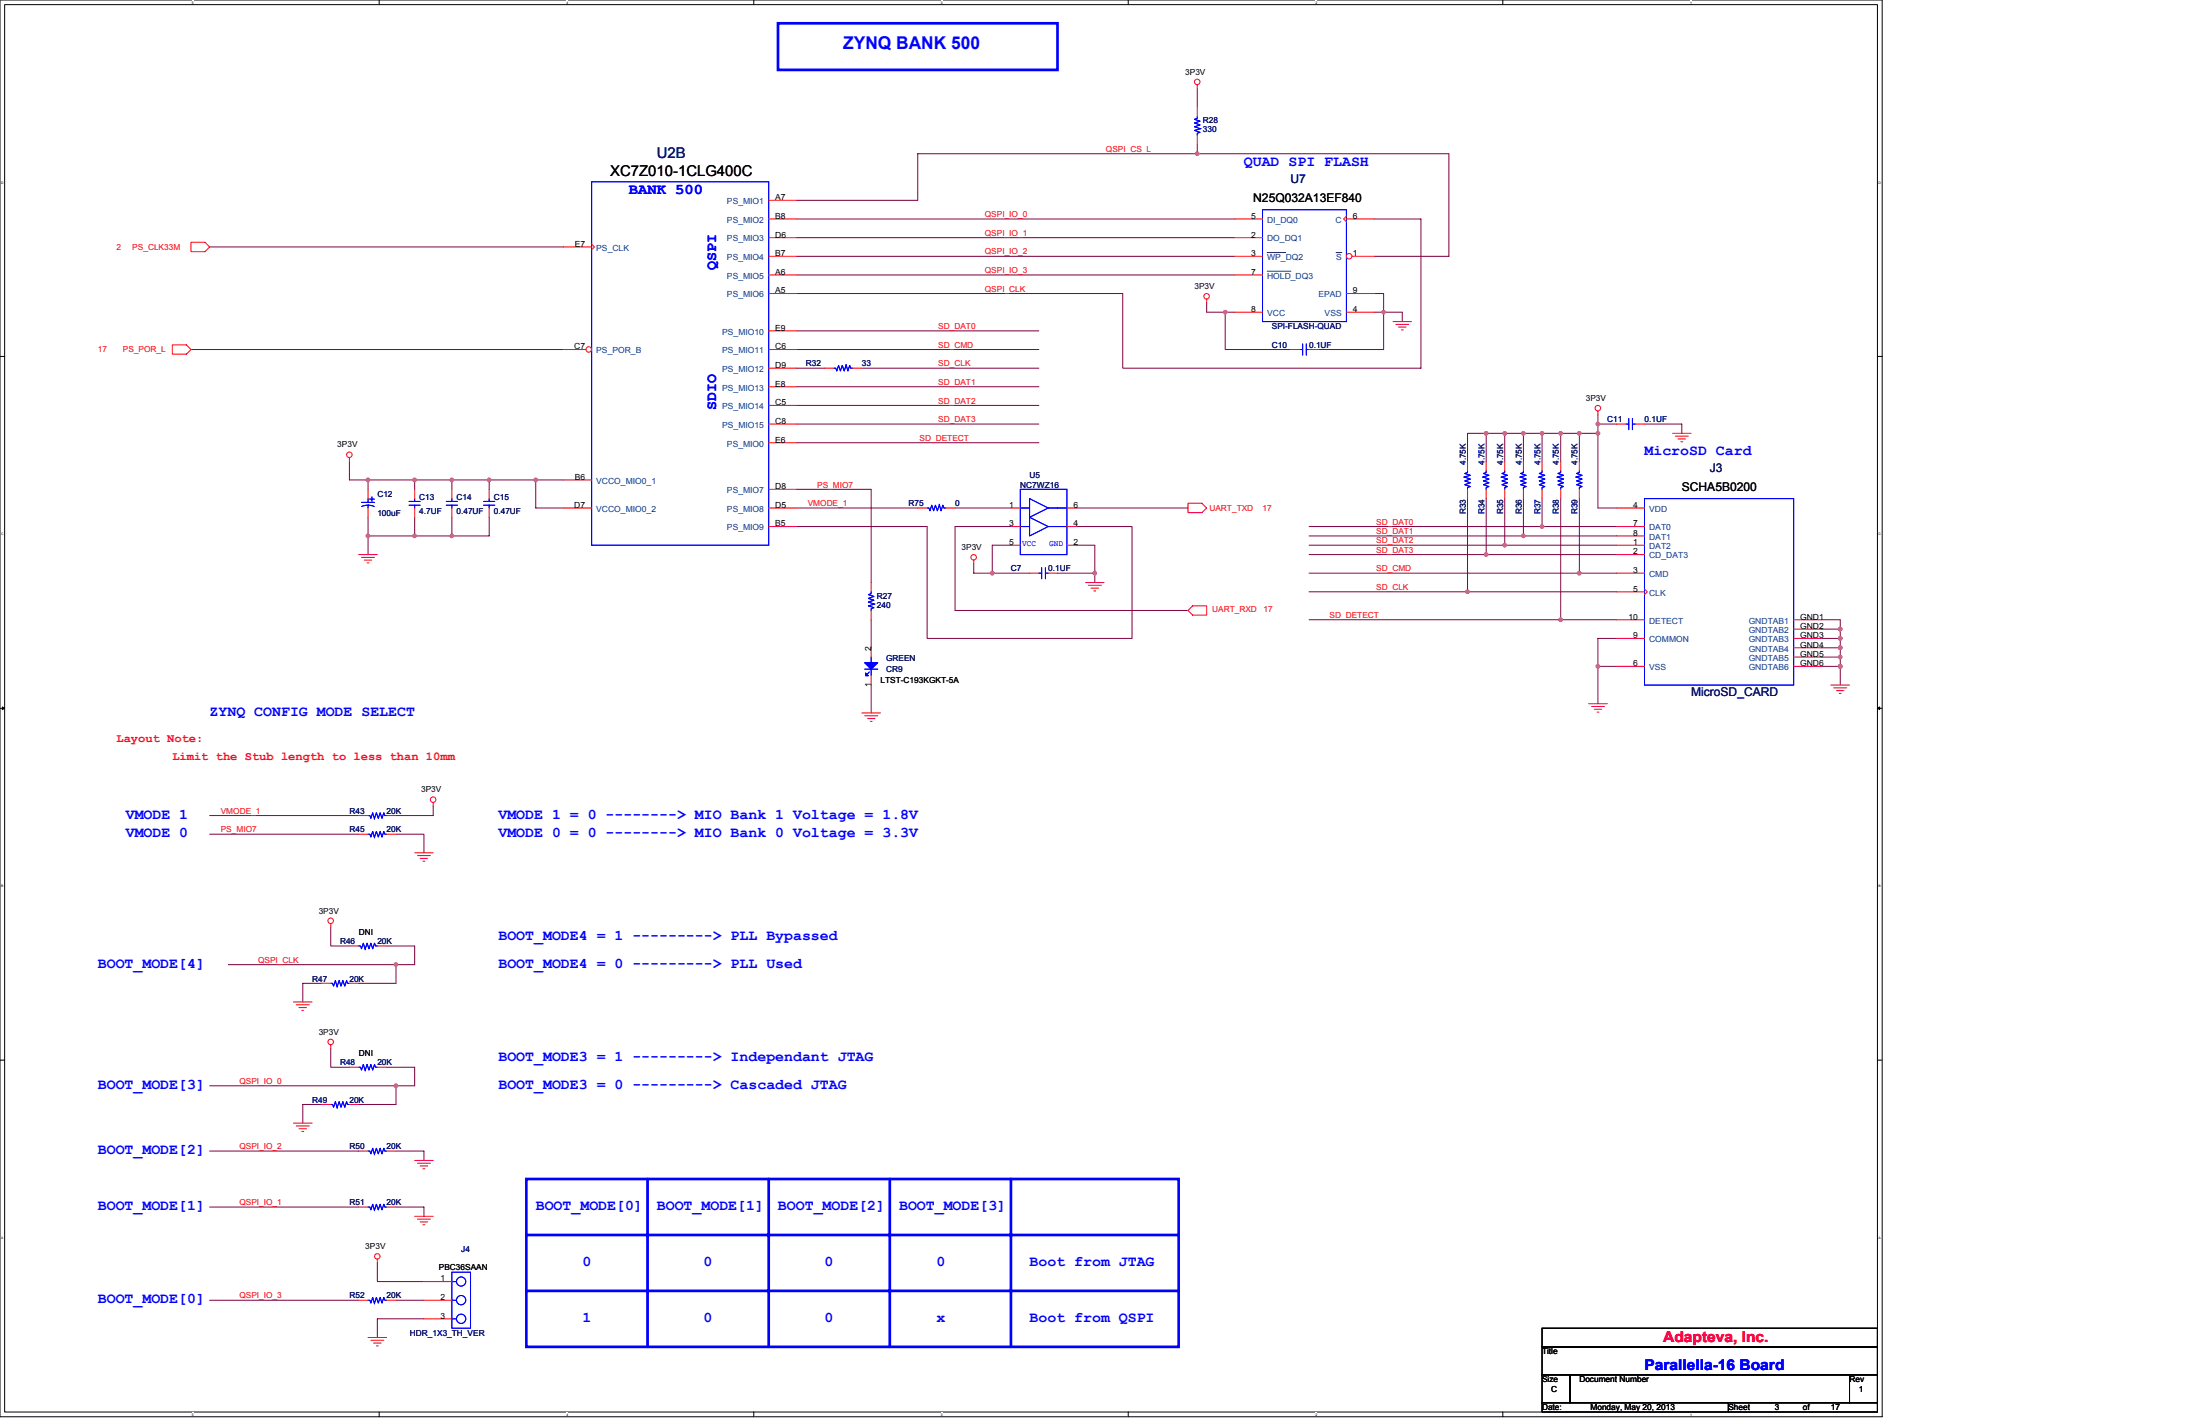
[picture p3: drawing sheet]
<svg xmlns="http://www.w3.org/2000/svg" width="432mm" height="279mm" viewBox="0 0 432 279" stroke-linecap="round" stroke-linejoin="round" font-family="sans-serif">
<path d="M0 0h369.4v278h-369.4zM.9 .9h367.6v276.2h-367.6z" fill="none" stroke="#000" stroke-width=".2"/>
<g fill="#fff">
<path d="M37.7 .1h.3v.7h-.3z"/>
<path d="M37.7 277.2h.3v.7h-.3z"/>
</g>
<path d="M74.4 0v.9M74.4 277.1v.9" fill="none" stroke="#000" stroke-width=".2"/>
<g fill="#fff">
<path d="M111.2 .1h.3v.7h-.3z"/>
<path d="M111.2 277.2h.3v.7h-.3z"/>
</g>
<path d="M147.9 0v.9M147.9 277.1v.9" fill="none" stroke="#000" stroke-width=".2"/>
<g fill="#fff">
<path d="M184.7 .1h.3v.7h-.3z"/>
<path d="M184.7 277.2h.3v.7h-.3z"/>
</g>
<path d="M221.4 0v.9M221.4 277.1v.9" fill="none" stroke="#000" stroke-width=".2"/>
<g fill="#fff">
<path d="M258.2 .1h.4v.7h-.4z"/>
<path d="M258.2 277.2h.4v.7h-.4z"/>
</g>
<path d="M295 0v.9M295 277.1v.9" fill="none" stroke="#000" stroke-width=".2"/>
<g fill="#fff">
<path d="M331.7 .1h.4v.7h-.4z"/>
<path d="M331.7 277.2h.4v.7h-.4z"/>
<path d="M.2 35.4h.5v.8h-.5z"/>
<path d="M368.7 35.4h.5v.8h-.5z"/>
<path d="M.2 104.4h.5v.8h-.5z"/>
<path d="M368.7 104.4h.5v.8h-.5z"/>
</g>
<path d="M0 69.9h.9M368.5 69.9h.9" fill="none" stroke="#000" stroke-width=".2"/>
<g fill="#fff">
<path d="M.2 173.5h.5v.7h-.5z"/>
<path d="M368.7 173.5h.4v.7h-.4z"/>
</g>
<path d="M0 139h.9M368.5 139h.9" fill="none" stroke="#000" stroke-width=".2"/>
<path d="M.5 138.7l.4 .3-.4 .2zM368.5 139l.4-.3v.5z" fill="#000" stroke="#000" stroke-width=".2"/>
<g fill="#fff">
<path d="M.2 242.5h.4v.7h-.4z"/>
<path d="M368.7 242.5h.4v.7h-.4z"/>
</g>
<path d="M0 208h.9M368.5 208h.9M302.7 260.6h65.8v3.7h-65.8zM302.7 264.3h65.8v5.4h-65.8zM302.7 269.7h5.4v5.5h-5.4zM302.7 275.2h36.5v1.9h-36.5zM308.1 269.7h54.9v5.5h-54.9zM339.2 275.2h29.3v1.9h-29.3zM363 269.7h5.5v5.5h-5.5z" fill="none" stroke="#000" stroke-width=".2"/>
<g fill="none" stroke="#800040" stroke-width=".2">
<path d="M235 17.4v3.6M156.4 39.3h23.7v-9.1h104.3v20.1h-14.7M235 28.3v1.9M41.1 48.5h69.5M156.4 50.3h85.9M156.4 43h85.9M156.4 46.6h85.9M156.4 54h85.9M236.8 59.4v1.9h5.5M269.7 43h9.2v29.2h-58.5v-14.6h-64M269.7 57.6h1.9v11h-12.8M37.5 68.6h73.1"/>
<path d="M156.4 68.6h47.5M156.4 64.9h47.5M156.4 75.9h47.5M156.4 79.5h47.5M156.4 72.2h5.4M169.2 72.2h34.7M240.5 61.3v7.3h12.8M269.7 61.3h5.5v1.8M68.6 90.5v3.7h3.6M72.2 94.2h9.2v1.8M72.2 94.2v1.8M81.4 94.2h7.3"/>
<path d="M88.7 94.2h7.3v1.8M88.7 94.2v1.8M96 94.2h14.6M105.2 94.2v5.5h5.4M156.4 99.7h23.7M156.4 83.2h47.5M156.4 86.9h47.5M156.4 96h14.6v18.3M187.5 99.7h10.9M211.2 99.7h22M288 97.8v18.3h-31.1M291.7 97.8v11h-34.8"/>
<path d="M291.7 85h-3.7v5.5M291.7 85h7.3M291.7 85v5.5M295.3 97.8v9.2h-38.4M295.3 85v5.5M299 97.8v7.4h-42.1M302.7 97.8v5.5h-45.8M302.7 85h-3.7v5.5M302.7 85h10.9M302.7 85v5.5M306.3 85v5.5M306.3 97.8v23.8"/>
<path d="M310 85v5.5M310 97.8v14.7M313.6 81.4v18.3h3.7M313.6 83.2h3.7M322.8 83.2h7.3v1.8M72.2 101.5v7.3M81.4 101.5v3.7M88.7 101.5v3.7M96 101.5v3.7h-23.8M156.4 103.3h25.6v22h40.2v-22h-11M191.1 110.6v1.9h11M198.4 103.3h-10.9v16.5h45.7"/>
<path d="M198.4 107h-3.6v5.5M207.6 112.5h7.3M211.2 107h3.7v7.3M256.9 112.5h60.4M288 116.1h29.3M291.7 108.8h25.6M295.3 107h22M299 105.2h18.3M302.7 103.3h14.6M171 121.6v5.5M171 134.4v5.5M256.9 121.6h60.4"/>
<path d="M313.6 130.7h3.7M317.3 125.3h-3.7v12.8M357.5 130.7h3.7M357.5 128.9h3.7M357.5 127.1h3.7M357.5 121.6h3.7v12.8M357.5 123.4h3.7M357.5 125.3h3.7M85 158.2v1.8h-7.3M41.1 160h29.3M41.1 163.7h29.3M77.7 163.7h5.5v3.6"/>
<path d="M63.1 192.9h-3.7v3.7M64.9 182v3.6h3.7M75.9 185.6h5.5v3.7h-36.6M77.7 189.3v3.6h-7.3M41.1 213h36.6v3.7h-7.3M63.1 216.7h-3.7v3.7M64.9 205.7v3.7h3.7M75.9 209.4h5.5v3.6h-3.7M41.1 225.8h29.3M41.1 236.8h29.3M77.7 225.8h5.5v1.9M77.7 236.8h5.5v1.9"/>
<path d="M41.1 255.1h29.3M74.1 247.8v3.7h9.1M77.7 255.1h5.5M83.2 258.8h-9.1v3.6"/>
</g>
<g fill="#f0f" stroke="#f0f" stroke-width=".2">
<circle cx="96" cy="94.2" r=".36"/>
<circle cx="88.7" cy="94.2" r=".36"/>
<circle cx="105.1" cy="94.2" r=".36"/>
<circle cx="81.4" cy="94.2" r=".36"/>
<circle cx="72.2" cy="94.2" r=".36"/>
<circle cx="88.7" cy="105.1" r=".35"/>
<circle cx="81.4" cy="105.1" r=".36"/>
<circle cx="72.2" cy="105.1" r=".36"/>
<circle cx="77.7" cy="189.3" r=".35"/>
<circle cx="77.7" cy="213" r=".36"/>
<circle cx="235" cy="30.2" r=".36"/>
<circle cx="271.6" cy="61.2" r=".35"/>
<circle cx="240.5" cy="61.2" r=".36"/>
<circle cx="313.6" cy="85" r=".36"/>
<circle cx="313.6" cy="83.2" r=".36"/>
<circle cx="310" cy="112.5" r=".36"/>
<circle cx="361.2" cy="130.7" r=".36"/>
<circle cx="313.6" cy="130.7" r=".36"/>
<circle cx="302.6" cy="103.3" r=".36"/>
<circle cx="299" cy="105.1" r=".35"/>
<circle cx="295.3" cy="107" r=".36"/>
<circle cx="291.7" cy="108.8" r=".36"/>
<circle cx="288" cy="116.1" r=".35"/>
<circle cx="310" cy="85" r=".36"/>
<circle cx="306.3" cy="121.6" r=".36"/>
<circle cx="361.2" cy="123.4" r=".35"/>
<circle cx="361.2" cy="125.3" r=".35"/>
<circle cx="361.2" cy="128.9" r=".35"/>
<circle cx="361.2" cy="127.1" r=".36"/>
<circle cx="302.6" cy="85" r=".36"/>
<circle cx="306.3" cy="85" r=".36"/>
<circle cx="295.3" cy="85" r=".36"/>
<circle cx="299" cy="85" r=".36"/>
<circle cx="291.7" cy="85" r=".36"/>
<circle cx="214.9" cy="112.5" r=".36"/>
<circle cx="194.8" cy="112.5" r=".36"/>
</g>
<g fill="none" stroke="#f00" stroke-width=".2">
<path d="M235 16.6v.8M37.5 47.5h2.7l.9 1-.9 .9h-2.7zM236.8 58.7v.7M242.3 43h5.5M264.3 42.4l-.6 .6 .6 .5M264.3 43h5.4M33.8 67.7h2.8l.9 .9-.9 .9h-2.8zM273.4 63.1h3.7M274 63.6h2.5M274.5 64.2h1.5M275 64.7h.4M68.6 89.8v.7"/>
<path d="M180.1 99.7h1.9M185.6 99.7h1.9M233.2 98.7h2.7l.9 1-.9 .9h-2.7zM299 90.5v1.9M299 96v1.8M302.7 90.5v1.9M302.7 96v1.8M306.3 90.5v1.9M306.3 96v1.8M313.6 80.6v.8M328.3 85h3.6M328.8 85.6h2.6"/>
<path d="M329.4 86.1h1.4M329.9 86.7h.4M70.4 108.8h3.7M71 109.4h2.5M71.5 109.9h1.5M72.1 110.4h.3M191.1 109.9v.7M202.1 112.5h1.8M205.7 112.5h1.9M213 114.3h3.7M213.6 114.9h2.6M214.1 115.4h1.5"/>
<path d="M214.7 116h.4M234.1 118.9h2.7v1.8h-2.7l-.9-.9zM169.2 139.9h3.6M171 127.1v1.8M171 132.6v1.8M311.8 138.1h3.7M312.4 138.6h2.5M312.9 139.2h1.5M313.5 139.7h.3M359.3 134.4h3.7M359.9 135h2.6M360.4 135.5h1.5"/>
<path d="M361 136.1h.4M85 157.5v.7M169.7 140.4h2.6M170.3 141h1.4M170.8 141.5h.4M81.4 167.3h3.6M81.9 167.9h2.6M82.5 168.4h1.4M83 169h.4M57.6 196.6h3.7M58.1 197.1h2.6M58.7 197.7h1.5"/>
<path d="M59.2 198.2h.4M64.9 181.2v.8M63.1 216.7h1.8M64.9 205v.7M68.6 216.7h1.8M57.6 220.4h3.7M58.1 220.9h2.6M58.7 221.5h1.5M59.2 222h.4M70.4 236.8h1.8M75.9 236.8h1.8M81.4 238.7h3.6"/>
<path d="M81.4 227.7h3.6M81.9 239.2h2.6M81.9 228.2h2.6M82.5 239.8h1.4M82.5 228.8h1.4M83 229.3h.4M74.1 247.1v.7M83 240.3h.4M72.2 262.4h3.7M72.8 263h2.5M73.3 263.5h1.5M73.9 264.1h.4"/>
<circle cx="235" cy="16.1" r=".54"/>
<circle cx="236.8" cy="58.1" r=".54"/>
<circle cx="68.6" cy="89.2" r=".54"/>
<circle cx="313.6" cy="80.1" r=".54"/>
<circle cx="191.1" cy="109.3" r=".54"/>
<circle cx="85" cy="156.9" r=".54"/>
<circle cx="64.9" cy="180.7" r=".54"/>
<circle cx="64.9" cy="204.4" r=".54"/>
<circle cx="74.1" cy="246.5" r=".54"/>
</g>
<path d="M152.7 4.6h54.9v9.1h-54.9zM103.3 231.3h128v33h-128zM127.1 231.3v33M150.9 231.3v33M174.6 231.3v33M198.4 231.3v33M103.3 242.3h128M103.3 253.3h128" fill="none" stroke="#00f" stroke-width=".53"/>
<g fill="none" stroke="#00f" stroke-width=".2">
<path d="M247.8 41.1h16.5v22h-16.5zM184.3 99.1l-.3 1.1-.4-1.1-.4 1.1-.3-1.1-.4 1.1-.2-.5h-.3M184.3 98.9l.4 1.3 .4-1.1 .2 .6h.3M298.4 93.6l1.2 .4-1.2 .4 1.2 .3-1.2 .4 1.2 .4-.6 .2v.3M299 92.4v.3l-.6 .2 1.2 .4-1.3 .3M302.1 93.6l1.1 .4-1.1 .4 1.1 .3-1.1 .4 1.1 .4-.5 .2v.3M302.7 92.4v.3l-.6 .2 1.1 .4-1.3 .3M305.8 93.6l1.1 .4-1.1 .4 1.1 .3-1.1 .4 1.1 .4-.6 .2v.3M306.3 92.4v.3l-.5 .2 1.1 .4-1.3 .3M203.9 112.5h.5M204.4 111.4v2.2M205.2 112.5h.5"/>
<path d="M205.2 111.4v2.2M169.7 131.3h2.6M170.6 131.8l-.5 .6M171 128.9v1.8M171 131.3v1.3M64.9 216.7h.4l.2 .6 .3-1.1 .4 1.2M68.6 216.7h-.4l-.2-.5-.3 1.1-.4-1.1-.4 1.1-.3-1.1-.4 1.1M72.2 236.8h.4l.2 .6 .4-1.1 .3 1.3M75.9 236.8h-.4l-.2-.5-.3 1.1-.4-1.1-.3 1.1-.4-1.1-.4 1.1"/>
</g>
<g fill="#00f" stroke="#00f" stroke-width=".2">
<path d="M169.7 130h2.6l-1.3 1.3z" fill-rule="evenodd"/>
<path d="M169.9 132l.5 .6h-.5z" fill-rule="evenodd"/>
<path d="M169.7 130h2.6l-1.3 1.3z" fill-rule="evenodd"/>
<path d="M169.9 132l.5 .6h-.5z" fill-rule="evenodd"/>
</g>
<circle cx="264.8" cy="50.3" r=".54" fill="#fff" stroke="#f00" stroke-width=".2"/>
<g fill="none" stroke="#f00" stroke-width=".2">
<path d="M110.6 48.5h5.5M116.1 47.9l.6 .6-.6 .5M242.3 50.3h5.5M242.3 46.6h5.5M242.3 54h5.5M264.3 57.6h5.4M265.4 50.3h4.3M242.3 61.3h5.5M264.3 61.3h5.4M81.4 96v1.8M81.4 99.7v1.8M96 96v1.8"/>
<path d="M96 99.7v1.8M198.4 99.7h1.9M209.4 99.7h1.8M288 90.5v1.9M288 96v1.8M317.3 99.7h5.5M171 114.3v1.8M171 119.8v1.8M198.4 103.3h1.9M198.4 107h1.9M209.4 103.3h1.8M209.4 107h1.8"/>
<path d="M317.3 103.3h5.5M317.3 105.2h5.5M317.3 107h5.5M317.3 108.8h5.5M317.3 112.5h5.5M317.3 116.1h5.5M322.8 115.6l.5 .5-.5 .6M317.3 121.6h5.5M317.3 125.3h5.5M317.3 130.7h5.5M352 121.6h5.5M352 125.3h5.5"/>
<path d="M352 130.7h5.5M352 123.4h5.5M352 127.1h5.5M352 128.9h5.5M70.4 160h1.8M70.4 163.7h1.8M75.9 160h1.8M75.9 163.7h1.8M63.1 192.9h1.8M68.6 192.9h1.8M68.6 209.4h1.8M74.1 209.4h1.8"/>
<path d="M70.4 225.8h1.8M75.9 225.8h1.8M70.4 255.1h1.8M75.9 255.1h1.8M83.2 255.1h5.5M83.2 251.5h5.5M83.2 258.8h5.5"/>
</g>
<path d="M248.7 49.6h3.6M248.7 53.2h4.7M262.2 49.6h1.2" fill="none" stroke="#004080" stroke-width=".2"/>
<g fill="none" stroke="#00f" stroke-width=".2">
<path d="M116.1 35.7h34.8v71.3h-34.8zM80.3 98.4h2.2M80.3 99.1h2.2M81.4 97.8v.6M81.4 99.1v.6M94.9 98.4h2.2M94.9 99.1h2.2M96 97.8v.6M96 99.1v.6M200.3 96h9.1v12.8h-9.1zM200.3 99.7h1.8M205.7 99.7l-3.6 1.8"/>
<path d="M205.7 99.7l-3.6-1.9v3.7M205.7 99.7h3.7M287.5 93.6l1.1 .4-1.1 .4 1.1 .3-1.1 .4 1.1 .4-.6 .2v.3M288 92.4v.3l-.5 .2 1.1 .4-1.3 .3M322.8 97.8h29.2v36.6h-29.2zM171 116.1v.4l-.6 .2 1.1 .3-1.1 .4 1.1 .4-1.1 .3 1.1 .4M171.7 118.5l-1.3 .4 1.1 .3-.5 .2v.4M200.3 103.3h1.8M202.1 101.5v3.7l3.6-1.9M202.1 101.5l3.6 1.8M205.7 103.3h3.7M72.2 160h.4l.2 .6 .4-1.1 .3 1.2"/>
<path d="M72.2 163.7h.4l.2 .5 .4-1.1 .3 1.3M75.9 160h-.4l-.2-.5-.3 1.1-.4-1.1-.3 1.1-.4-1.1-.4 1.1M75.9 163.7h-.4l-.2-.6-.3 1.1-.4-1.1-.3 1.1-.4-1.1-.4 1.1M64.9 192.9h.4l.2 .6 .3-1.1 .4 1.3M68.6 192.9h-.4l-.2-.5-.3 1.1-.4-1.1-.4 1.1-.3-1.1-.4 1.1M70.4 209.4h.4l.2 .6 .3-1.1 .4 1.2M74.1 209.4h-.4l-.2-.5-.3 1.1-.4-1.1-.4 1.1-.3-1.1-.4 1.1M72.2 225.8h.4l.2 .6 .4-1.1 .3 1.3M75.9 225.8h-.4l-.2-.5-.3 1.1-.4-1.1-.3 1.1-.4-1.1-.4 1.1M72.2 255.1h.4l.2 .6 .4-1.1 .3 1.2M75.9 255.1h-.4l-.2-.5-.3 1.1-.4-1.1-.3 1.1-.4-1.1-.4 1.1M88.7 249.6h3.7v11h-3.7z"/>
<path d="M88.7 255.1h.9M88.7 251.5h.9M88.7 258.8h.9"/>
<circle cx="90.5" cy="255.1" r=".91"/>
<circle cx="90.5" cy="258.8" r=".91"/>
<circle cx="90.5" cy="251.4" r=".9"/>
</g>
<circle cx="115.6" cy="68.6" r=".54" fill="#fff" stroke="#f00" stroke-width=".2"/>
<g fill="none" stroke="#f00" stroke-width=".2">
<path d="M150.9 39.3h5.5M235 21v1.9M235 26.5v1.8M150.9 43h5.5M150.9 46.6h5.5M150.9 50.3h5.5M150.9 54h5.5M150.9 57.6h5.5M110.6 68.6h4.4M150.9 68.6h5.5M150.9 64.9h5.5M150.9 72.2h5.5"/>
<path d="M150.9 75.9h5.5M150.9 79.5h5.5M161.8 72.2h1.9M167.3 72.2h1.9M253.3 68.6h1.8M256.9 68.6h1.9M72.2 96v1.8M72.2 99.7v1.8M88.7 96v1.8M88.7 99.7v1.8M110.6 99.7h5.5M110.6 94.2h5.5"/>
<path d="M150.9 86.9h5.5M150.9 96h5.5M150.9 99.7h5.5M150.9 83.2h5.5M291.7 90.5v1.9M291.7 96v1.8M295.3 90.5v1.9M295.3 96v1.8M310 90.5v1.9M310 96v1.8M317.3 83.2h1.8M321 83.2h1.8"/>
<path d="M150.9 103.3h5.5M68.6 185.6h1.8M74.1 185.6h1.8"/>
</g>
<g fill="none" stroke="#00f" stroke-width=".2">
<path d="M235 22.9v.3l-.6 .2 1.1 .4-1.1 .3 1.1 .4-1.1 .4 1.1 .3M235.7 25.2l-1.3 .4 1.1 .4-.5 .1v.4M166.1 71.7l-.4 1.1-.4-1.1-.3 1.1-.4-1.1-.4 1.1-.2-.6h-.3M166.1 71.5l.3 1.3 .4-1.1 .2 .5h.3M255.1 68.6h.6M255.7 67.5v2.2M256.4 68.6h.5M256.4 67.5v2.2M71 98.6h2.5M72.2 99.1l1.2 .3M72.2 99.1l-1.2 .3M72.2 97.8v.8"/>
<path d="M72.2 99.1v.6M87.6 98.4h2.2M87.6 99.1h2.2M88.7 97.8v.6M88.7 99.1v.6M291.1 93.6l1.1 .4-1.1 .4 1.1 .3-1.1 .4 1.1 .4-.5 .2v.3M291.7 92.4v.3l-.6 .2 1.1 .4-1.2 .3M294.8 93.6l1.1 .4-1.1 .4 1.1 .3-1.1 .4 1.1 .4-.6 .2v.3M295.3 92.4v.3l-.5 .2 1.1 .4-1.3 .3M309.4 93.6l1.1 .4-1.1 .4 1.1 .3-1.1 .4 1.1 .4-.5 .2v.3M310 92.4v.3l-.6 .2 1.1 .4-1.3 .3M319.1 83.2h.6"/>
<path d="M319.7 82.1v2.2M320.4 83.2h.6M320.4 82.1v2.2M70.4 185.6h.4l.2 .6 .3-1.1 .4 1.3M74.1 185.6h-.4l-.2-.5-.3 1.1-.4-1.1-.4 1.1-.3-1.1-.4 1.1"/>
</g>
<g fill="#f0f" stroke="#f0f" stroke-width=".2">
<circle cx="96" cy="94.2" r=".36"/>
<circle cx="88.7" cy="94.2" r=".36"/>
<circle cx="105.1" cy="94.2" r=".36"/>
<circle cx="81.4" cy="94.2" r=".36"/>
<circle cx="72.2" cy="94.2" r=".36"/>
<circle cx="88.7" cy="105.1" r=".35"/>
<circle cx="81.4" cy="105.1" r=".36"/>
<circle cx="72.2" cy="105.1" r=".36"/>
<circle cx="77.7" cy="189.3" r=".35"/>
<circle cx="77.7" cy="213" r=".36"/>
<circle cx="235" cy="30.2" r=".36"/>
<circle cx="271.6" cy="61.2" r=".35"/>
<circle cx="240.5" cy="61.2" r=".36"/>
<circle cx="313.6" cy="85" r=".36"/>
<circle cx="313.6" cy="83.2" r=".36"/>
<circle cx="310" cy="112.5" r=".36"/>
<circle cx="361.2" cy="130.7" r=".36"/>
<circle cx="313.6" cy="130.7" r=".36"/>
<circle cx="302.6" cy="103.3" r=".36"/>
<circle cx="299" cy="105.1" r=".35"/>
<circle cx="295.3" cy="107" r=".36"/>
<circle cx="291.7" cy="108.8" r=".36"/>
<circle cx="288" cy="116.1" r=".35"/>
<circle cx="310" cy="85" r=".36"/>
<circle cx="306.3" cy="121.6" r=".36"/>
<circle cx="361.2" cy="123.4" r=".35"/>
<circle cx="361.2" cy="125.3" r=".35"/>
<circle cx="361.2" cy="128.9" r=".35"/>
<circle cx="361.2" cy="127.1" r=".36"/>
<circle cx="302.6" cy="85" r=".36"/>
<circle cx="306.3" cy="85" r=".36"/>
<circle cx="295.3" cy="85" r=".36"/>
<circle cx="299" cy="85" r=".36"/>
<circle cx="291.7" cy="85" r=".36"/>
<circle cx="214.9" cy="112.5" r=".36"/>
<circle cx="194.8" cy="112.5" r=".36"/>
</g>
<text font-size="3.5" fill="#00f" x="165.5" y="9.6">ZYNQ BANK 500</text>
<text font-size="2.9" x="119.8" y="34.6">XC7Z010-1CLG400C</text>
<text font-size="2.9" fill="#000080" x="128.9" y="31">U2B</text>
<g font-size="2.9" fill="#00f">
<text x="244.1" y="32.6">QUAD SPI FLASH</text>
<text x="123.4" y="38.1">BANK 500</text>
<text x="140.6" y="53" transform="rotate(-90 140.6 53)">QSPI</text>
<text x="140.6" y="80.5" transform="rotate(-90 140.6 80.5)">SDIO</text>
<text x="322.8" y="89.3">MicroSD Card</text>
<text x="41.1" y="140.5">ZYNQ CONFIG MODE SELECT</text>
<text x="24.7" y="160.7">VMODE 1</text>
<text x="97.8" y="160.7">VMODE 1 = 0 --------&gt; MIO Bank 1 Voltage = 1.8V</text>
<text x="24.7" y="164.3">VMODE 0</text>
<text x="97.8" y="164.3">VMODE 0 = 0 --------&gt; MIO Bank 0 Voltage = 3.3V</text>
<text x="97.8" y="184.4">BOOT_MODE4 = 1 ---------&gt; PLL Bypassed</text>
<text x="19.2" y="189.9">BOOT_MODE[4]</text>
<text x="97.8" y="189.9">BOOT_MODE4 = 0 ---------&gt; PLL Used</text>
<text x="97.8" y="208.2">BOOT_MODE3 = 1 ---------&gt; Independant JTAG</text>
<text x="19.2" y="213.7">BOOT_MODE[3]</text>
<text x="97.8" y="213.7">BOOT_MODE3 = 0 ---------&gt; Cascaded JTAG</text>
<text x="19.2" y="226.5">BOOT_MODE[2]</text>
<text x="19.2" y="237.5">BOOT_MODE[1]</text>
<text x="105.2" y="237.5">BOOT_MODE[0]</text>
<text x="128.9" y="237.5">BOOT_MODE[1]</text>
<text x="152.7" y="237.5">BOOT_MODE[2]</text>
<text x="176.5" y="237.5">BOOT_MODE[3]</text>
<text x="114.3" y="248.5">0</text>
<text x="138.1" y="248.5">0</text>
<text x="161.8" y="248.5">0</text>
<text x="183.8" y="248.5">0</text>
<text x="202.1" y="248.5">Boot from JTAG</text>
<text x="19.2" y="255.8">BOOT_MODE[0]</text>
<text x="114.3" y="259.4">1</text>
<text x="138.1" y="259.4">0</text>
<text x="161.8" y="259.4">0</text>
<text x="183.8" y="259.4">x</text>
<text x="202.1" y="259.4">Boot from QSPI</text>
<text x="322.8" y="268.8">Parallella-16 Board</text>
</g>
<text font-size="2.9" fill="#f00" x="326.4" y="263.3">Adapteva, Inc.</text>
<g font-size="2.4" fill="#000080">
<text x="253.3" y="35.9">U7</text>
<text x="335.6" y="92.6">J3</text>
<text x="331.9" y="136.5">MicroSD_CARD</text>
</g>
<g font-size="2.4">
<text x="246" y="39.6">N25Q032A13EF840</text>
<text x="330.1" y="96.3">SCHA5B0200</text>
</g>
<g font-size="2.4" fill="#f00">
<text x="22.9" y="145.5">Layout Note:</text>
<text x="33.8" y="149.2">Limit the Stub length to less than 10mm</text>
</g>
<text font-size="2" fill="#00f" x="72.4" y="98.4">+</text>
<g font-size="1.7" fill="#004080">
<text x="142.7" y="40">PS_MIO1</text>
<text x="142.7" y="43.7">PS_MIO2</text>
<text x="142.7" y="47.4">PS_MIO3</text>
<text x="248.7" y="43.7">DI_DQ0</text>
<text x="248.7" y="47.4">DO_DQ1</text>
<text x="262.1" y="43.7">C</text>
<text x="117" y="49.2">PS_CLK</text>
<text x="142.7" y="51">PS_MIO4</text>
<text x="248.7" y="51">WP_DQ2</text>
<text x="262.2" y="51">S</text>
<text x="142.7" y="54.7">PS_MIO5</text>
<text x="142.7" y="58.3">PS_MIO6</text>
<text x="248.7" y="54.7">HOLD_DQ3</text>
<text x="258.8" y="58.3">EPAD</text>
<text x="141.8" y="65.7">PS_MIO10</text>
<text x="248.7" y="62">VCC</text>
<text x="260" y="62">VSS</text>
<text x="117" y="69.3">PS_POR_B</text>
<text x="141.8" y="69.3">PS_MIO11</text>
<text x="141.8" y="73">PS_MIO12</text>
<text x="141.8" y="76.6">PS_MIO13</text>
<text x="141.8" y="80.3">PS_MIO14</text>
<text x="141.8" y="83.9">PS_MIO15</text>
<text x="142.7" y="87.6">PS_MIO0</text>
<text x="117" y="94.9">VCCO_MIO0_1</text>
<text x="117" y="100.4">VCCO_MIO0_2</text>
<text x="142.7" y="96.8">PS_MIO7</text>
<text x="142.7" y="100.4">PS_MIO8</text>
<text x="323.7" y="100.4">VDD</text>
<text x="142.7" y="104.1">PS_MIO9</text>
<text x="323.7" y="104.1">DAT0</text>
<text x="323.7" y="105.9">DAT1</text>
<text x="323.7" y="107.7">DAT2</text>
<text x="323.7" y="109.6">CD_DAT3</text>
<text x="323.7" y="113.2">CMD</text>
<text x="323.7" y="116.9">CLK</text>
<text x="323.7" y="122.3">DETECT</text>
<text x="343.2" y="122.3">GNDTAB1</text>
<text x="343.2" y="124.2">GNDTAB2</text>
<text x="323.7" y="126">COMMON</text>
<text x="323.7" y="131.5">VSS</text>
<text x="343.2" y="126">GNDTAB3</text>
<text x="343.2" y="127.8">GNDTAB4</text>
<text x="343.2" y="129.7">GNDTAB5</text>
<text x="343.2" y="131.5">GNDTAB6</text>
</g>
<g font-size="1.7">
<text x="152.1" y="39.3">A7</text>
<text x="152.1" y="42.9">B8</text>
<text x="152.1" y="46.6">D6</text>
<text x="245.6" y="42.9">5</text>
<text x="245.6" y="46.6">2</text>
<text x="265.5" y="42.9">6</text>
<text x="112.8" y="48.4">E7</text>
<text x="152.1" y="50.3">B7</text>
<text x="152.1" y="53.9">A6</text>
<text x="245.6" y="50.3">3</text>
<text x="245.6" y="53.9">7</text>
<text x="265.5" y="50.3">1</text>
<text x="152.1" y="57.6">A5</text>
<text x="265.5" y="57.6">9</text>
<text x="152.1" y="64.9">E9</text>
<text x="245.6" y="61.2">8</text>
<text x="265.5" y="61.2">4</text>
<text x="112.7" y="68.6">C7</text>
<text x="152.1" y="68.6">C6</text>
<text x="152.1" y="72.2">D9</text>
<text x="152.1" y="75.9">E8</text>
<text x="152.1" y="79.5">C5</text>
<text x="152.1" y="83.2">C8</text>
<text x="152.1" y="86.8">E6</text>
<text x="112.8" y="94.1">B6</text>
<text x="152.1" y="96">D8</text>
<text x="112.7" y="99.7">D7</text>
<text x="152.1" y="99.7">D5</text>
<text x="198.1" y="99.7">1</text>
<text x="210.7" y="99.7">6</text>
<text x="320.6" y="99.7">4</text>
<text x="152.1" y="103.3">B5</text>
<text x="198.1" y="103.3">3</text>
<text x="198.1" y="107">5</text>
<text x="210.7" y="103.3">4</text>
<text x="210.7" y="107">2</text>
<text x="320.6" y="103.3">7</text>
<text x="320.6" y="105.1">8</text>
<text x="320.6" y="107">1</text>
<text x="320.6" y="108.8">2</text>
<text x="320.6" y="112.4">3</text>
<text x="320.6" y="116.1">5</text>
<text x="319.6" y="121.6">10</text>
<text x="320.6" y="125.2">9</text>
<text x="353.3" y="121.6">GND1</text>
<text x="353.3" y="123.4">GND2</text>
<text x="353.3" y="125.2">GND3</text>
<text x="171" y="127.7" transform="rotate(-90 171 127.7)">2</text>
<text x="320.6" y="130.7">6</text>
<text x="353.3" y="127.1">GND4</text>
<text x="353.3" y="128.9">GND5</text>
<text x="353.3" y="130.7">GND6</text>
<text x="171" y="134.8" transform="rotate(-90 171 134.8)">1</text>
<text x="86.5" y="251.4">1</text>
<text x="86.5" y="255.1">2</text>
<text x="86.5" y="258.7">3</text>
</g>
<g font-size="1.6">
<text x="232.6" y="14.6">3P3V</text>
<text x="234.4" y="56.7">3P3V</text>
<text x="311.3" y="78.7">3P3V</text>
<text x="66.2" y="87.8">3P3V</text>
<text x="188.7" y="107.9">3P3V</text>
<text x="172.8" y="134.1">LTST-C193KGKT-5A</text>
<text x="82.7" y="155.5">3P3V</text>
<text x="62.5" y="179.2">3P3V</text>
<text x="70.4" y="183.5">DNI</text>
<text x="62.5" y="203">3P3V</text>
<text x="70.4" y="207.2">DNI</text>
<text x="71.7" y="245.1">3P3V</text>
<text x="86.1" y="249.3">PBC36SAAN</text>
<text x="302.7" y="265.7">Title</text>
<text x="302.7" y="271.2">Size</text>
<text x="304.5" y="273">C</text>
<text x="310" y="271.2">Document Number</text>
<text x="363" y="271.2">Rev</text>
<text x="364.8" y="273.1">1</text>
<text x="302.7" y="276.7">Date:</text>
<text x="312.2" y="276.7">Monday, May 20, 2013</text>
<text x="339.2" y="276.7">Sheet</text>
<text x="348.4" y="276.7">3</text>
<text x="353.9" y="276.7">of</text>
<text x="359.3" y="276.7">17</text>
</g>
<g font-size="1.6" fill="#f00">
<text x="217.1" y="29.8">QSPI_CS_L</text>
<text x="193.3" y="42.6">QSPI_IO_0</text>
<text x="193.3" y="46.3">QSPI_IO_1</text>
<text x="22.9" y="49">2</text>
<text x="26" y="49">PS_CLK33M</text>
<text x="193.3" y="49.9">QSPI_IO_2</text>
<text x="193.3" y="53.6">QSPI_IO_3</text>
<text x="193.3" y="57.2">QSPI_CLK</text>
<text x="184.1" y="64.6">SD_DAT0</text>
<text x="19.2" y="69.2">17</text>
<text x="24.1" y="69.2">PS_POR_L</text>
<text x="184.1" y="68.2">SD_CMD</text>
<text x="184.1" y="71.9">SD_CLK</text>
<text x="184.1" y="75.5">SD_DAT1</text>
<text x="184.1" y="79.2">SD_DAT2</text>
<text x="184.1" y="82.8">SD_DAT3</text>
<text x="180.5" y="86.5">SD_DETECT</text>
<text x="160.4" y="95.7">PS_MIO7</text>
<text x="158.5" y="99.3">VMODE_1</text>
<text x="237.4" y="100.2">UART_TXD</text>
<text x="247.8" y="100.2">17</text>
<text x="270.1" y="103">SD_DAT0</text>
<text x="270.1" y="104.8">SD_DAT1</text>
<text x="270.1" y="106.6">SD_DAT2</text>
<text x="270.1" y="112.1">SD_CMD</text>
<text x="270.1" y="108.5">SD_DAT3</text>
<text x="237.9" y="120">UART_RXD</text>
<text x="248" y="120">17</text>
<text x="270.1" y="115.8">SD_CLK</text>
<text x="261" y="121.2">SD_DETECT</text>
<text x="43.3" y="159.7">VMODE_1</text>
<text x="43.3" y="163.3">PS_MIO7</text>
<text x="50.7" y="188.9">QSPI_CLK</text>
<text x="47" y="212.7">QSPI_IO_0</text>
<text x="47" y="225.5">QSPI_IO_2</text>
<text x="47" y="236.5">QSPI_IO_1</text>
<text x="47" y="254.8">QSPI_IO_3</text>
</g>
<g font-size="1.6" fill="#000080">
<text x="236.1" y="24.2">R28</text>
<text x="236.1" y="26">330</text>
<text x="249.6" y="64.6">SPI-FLASH-QUAD</text>
<text x="158.2" y="71.9">R32</text>
<text x="169.2" y="71.9">33</text>
<text x="249.6" y="68.2">C10</text>
<text x="256.9" y="68.2">0.1UF</text>
<text x="315.5" y="82.9">C11</text>
<text x="322.8" y="82.9">0.1UF</text>
<text x="200.3" y="95.7">NC7WZ16</text>
<text x="202.1" y="93.8">U5</text>
<text x="287.7" y="91.3" transform="rotate(-90 287.7 91.3)">4.75K</text>
<text x="291.4" y="91.3" transform="rotate(-90 291.4 91.3)">4.75K</text>
<text x="295" y="91.3" transform="rotate(-90 295 91.3)">4.75K</text>
<text x="298.7" y="91.3" transform="rotate(-90 298.7 91.3)">4.75K</text>
<text x="302.3" y="91.3" transform="rotate(-90 302.3 91.3)">4.75K</text>
<text x="306" y="91.3" transform="rotate(-90 306 91.3)">4.75K</text>
<text x="309.6" y="91.3" transform="rotate(-90 309.6 91.3)">4.75K</text>
<text x="74.1" y="97.5">C12</text>
<text x="74.1" y="101.2">100uF</text>
<text x="82.3" y="98">C13</text>
<text x="82.3" y="100.8">4.7UF</text>
<text x="89.6" y="98">C14</text>
<text x="89.6" y="100.8">0.47UF</text>
<text x="96.9" y="98">C15</text>
<text x="96.9" y="100.8">0.47UF</text>
<text x="178.3" y="99.3">R75</text>
<text x="187.5" y="99.3">0</text>
<text x="287.7" y="100.9" transform="rotate(-90 287.7 100.9)">R33</text>
<text x="291.4" y="100.9" transform="rotate(-90 291.4 100.9)">R34</text>
<text x="295" y="100.9" transform="rotate(-90 295 100.9)">R35</text>
<text x="298.7" y="100.9" transform="rotate(-90 298.7 100.9)">R36</text>
<text x="302.3" y="100.9" transform="rotate(-90 302.3 100.9)">R37</text>
<text x="306" y="100.9" transform="rotate(-90 306 100.9)">R38</text>
<text x="309.6" y="100.9" transform="rotate(-90 309.6 100.9)">R39</text>
<text x="198.4" y="112.1">C7</text>
<text x="205.7" y="112.1">0.1UF</text>
<text x="172.1" y="117.4">R27</text>
<text x="172.1" y="119.3">240</text>
<text x="173.9" y="131.9">CR9</text>
<text x="173.9" y="129.7">GREEN</text>
<text x="68.6" y="159.7">R43</text>
<text x="75.9" y="159.7">20K</text>
<text x="68.6" y="163.3">R45</text>
<text x="75.9" y="163.3">20K</text>
<text x="66.7" y="185.3">R46</text>
<text x="74.1" y="185.3">20K</text>
<text x="61.3" y="192.6">R47</text>
<text x="68.6" y="192.6">20K</text>
<text x="66.7" y="209">R48</text>
<text x="74.1" y="209">20K</text>
<text x="61.3" y="216.4">R49</text>
<text x="68.6" y="216.4">20K</text>
<text x="68.6" y="225.5">R50</text>
<text x="75.9" y="225.5">20K</text>
<text x="68.6" y="236.5">R51</text>
<text x="75.9" y="236.5">20K</text>
<text x="90.5" y="245.6">J4</text>
<text x="68.6" y="254.8">R52</text>
<text x="75.9" y="254.8">20K</text>
<text x="80.5" y="262.1">HDR_1X3_TH_VER</text>
</g>
<g font-size="1.6" fill="#00f">
<text x="200.6" y="107.1">VCC</text>
<text x="205.9" y="107.1">GND</text>
</g>
<g font-size=".7">
<text x="37.7" y=".7">5</text>
<text x="111.2" y=".7">4</text>
<text x="184.7" y=".7">3</text>
<text x="258.2" y=".7">2</text>
<text x="331.7" y=".7">1</text>
<text x=".2" y="36">D</text>
<text x="368.7" y="36">D</text>
<text x=".2" y="105">C</text>
<text x="368.7" y="105">C</text>
<text x=".2" y="174.1">B</text>
<text x="368.7" y="174.1">B</text>
<text x=".2" y="243.1">A</text>
<text x="368.7" y="243.1">A</text>
<text x="37.7" y="277.7">5</text>
<text x="111.2" y="277.7">4</text>
<text x="184.7" y="277.7">3</text>
<text x="258.2" y="277.7">2</text>
<text x="331.7" y="277.7">1</text>
</g>
</svg>
